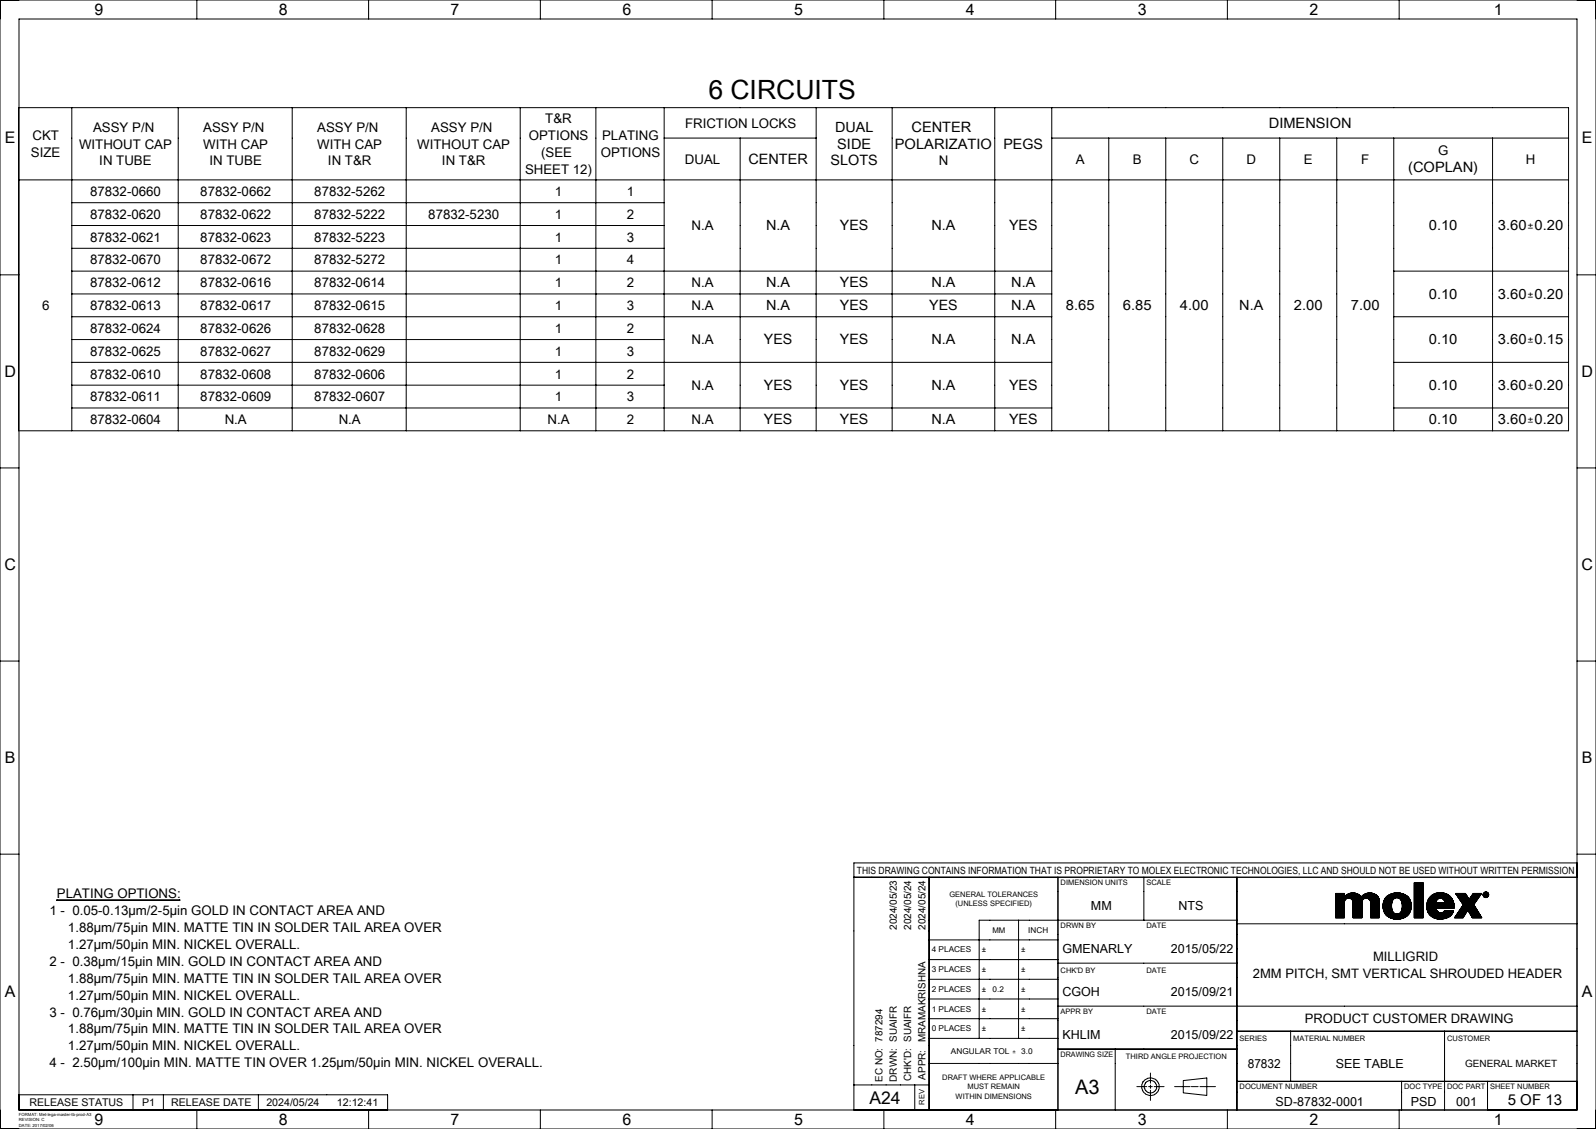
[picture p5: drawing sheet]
<svg xmlns="http://www.w3.org/2000/svg" width="420mm" height="297mm" viewBox="0 0 420 297" stroke-linecap="round" stroke-linejoin="round" font-family="sans-serif">
<g fill="none" stroke="#000" stroke-width=".26">
<path d="M0 0h420v297h-420zM5 5h410v287h-410zM51.8 0v5M97 0v5M142.2 0v5M187.4 0v5M232.6 0v5M277.8 0v5M323 0v5M368.2 0v5M4.9 28.3h407.9v85h-407.9zM18.9 28.3v85"/>
<path d="M46.9 28.3v85M76.9 28.3v85M106.9 28.3v85M136.9 28.3v85M156.8 28.3v85M174.8 28.3v85M174.8 36.3h40M194.8 36.3v77M214.8 28.3v85M234.8 28.3v85M261.8 28.3v85M276.8 28.3v85"/>
<path d="M276.8 36.3h136M291.8 36.3v77M306.8 36.3v77M321.8 36.3v77M336.8 36.3v77M351.8 36.3v77M366.8 36.3v77M392.8 36.3v77M4.9 47.3h407.9M18.9 53.3h155.9M18.9 59.3h155.9M0 72.3h5"/>
<path d="M18.9 65.3h155.9M18.9 71.3h257.9M18.9 77.3h257.9M366.8 71.3h46M415 72.3h5M18.9 83.3h257.9M18.9 89.3h155.9M18.9 95.3h257.9M366.8 83.3h46M366.8 95.3h46M18.9 101.3h155.9M18.9 107.3h257.9"/>
<path d="M366.8 107.3h46M0 123.1h5M415 123.1h5M0 173.9h5M415 173.9h5M0 224.7h5M15 236.7h32.3v.2h-32.3zM224.7 230.8h190.3M244.5 230.8v61.2M278.4 230.8v61.2M301 230.8v11.3M325.5 230.8v61.2"/>
<path d="M351.5 239.8l2.3-2.3-2.3 2.4M351.6 235l-.1 .1M351.7 235l-.2 .2M351.8 235l-.3 .3M351.9 235l-.4 .4M352 235l-.5 .5M352 235l-.5 .6M352.2 235l-.7 .7M352.2 235l-.7 .8M352.3 235l-.8 .9M352.4 235l-.9 .9M352.5 235l-1 1.1"/>
<path d="M352.6 235l-1.1 1.2M352.7 235l-1.2 1.2M352.8 235l-1.3 1.4M352.9 235l-1.4 1.4M353 235l-1.5 1.5M353 235l-1.5 1.6M353.2 235l-1.7 1.7M353.2 235l-1.7 1.8M353.3 235l-1.8 1.9M353.5 235l-2 2M353.5 235l-2 2.1M353.6 235l-2.1 2.2"/>
<path d="M353.7 235l-2.2 2.3M353.8 235l-2.3 2.4M353.8 240l-1.4 1.4 1.4-1.4M353.8 239.9l-1.6 1.5M353.8 239.7l-1.7 1.7M353.8 239.7l-1.8 1.7M353.8 239.4l-2.1 2M353.8 239.3l-2.1 2.1M353.8 239.2l-2.2 2.2M353.8 239.1l-2.3 2.3M353.8 239l-2.3 2.4M353.8 238.9l-2.3 2.4"/>
<path d="M353.8 238.7l-2.3 2.4 2.3-2.3M353.8 238.7l-2.3 2.3M353.8 238.5l-2.3 2.4M353.8 238.5l-2.3 2.3M353.8 238.4l-2.3 2.3M353.8 238.3l-2.3 2.3M353.8 238.2l-2.3 2.3M353.8 238.1l-2.3 2.3M353.8 238l-2.3 2.3M353.8 237.9l-2.3 2.4M353.8 237.8l-2.3 2.3M353.8 237.7l-2.3 2.4"/>
<path d="M353.8 237.7l-2.3 2.3M353.8 237.4l-2.3 2.3M353.8 235.6l-2.3 2.3M353.8 235.5l-2.3 2.4M353.8 235.4l-2.3 2.3M353.8 235.3l-2.3 2.3M353.8 235.2l-2.3 2.4M353.8 235.1l-2.3 2.3M353.8 235.9l-2.3 2.3M353.8 235.8l-2.3 2.3M353.8 235.7l-2.3 2.3M353.8 237.2l-2.3 2.4"/>
<path d="M353.8 237.1l-2.3 2.4M353.9 237l-2.4 2.4M353.9 236.9l-2.4 2.4M354.3 235.4l-2.8 2.9M354.6 235.3l-3.1 3.1M354.7 235.2l-3.2 3.3M355 235.1l-3.5 3.5M355.1 235.1l-3.6 3.5M355.2 235l-3.7 3.8M355.4 235l-3.9 3.9M355.5 235l-4 3.9M355.6 234.9l-4.1 4.2"/>
<path d="M355.7 234.9l-4.2 4.2M355.8 234.9l-4.3 4.3M355.9 234.9l-1.5 1.5M356 236.9l1.6-1.5-1.6 1.6M356 234.9l-1.5 1.4M356.1 234.9l-1.4 1.4M356.1 237.4a1.14 1.14 0 0 0-1.2-1.1 1.14 1.14 0 0 0-1.1 1.1v4h-2.3M356.1 237.4v4h2.3M356.1 237.6l1.9-1.9-1.9 2M356.2 234.9l-1.5 1.4M356.3 234.9l-1.4 1.4M356.3 234.9l-1.3 1.4"/>
<path d="M356.4 234.9l-1.4 1.4M356.5 234.9l-1.3 1.4M356.6 235l-1.4 1.3M356.6 235l-1.3 1.3 1.4-1.3M356.8 235l-1.4 1.4M356.9 235l-1.4 1.4M357 235.1l-1.5 1.3M357 235.1l-1.4 1.4M357.1 235.1l-1.5 1.4M357.1 235.1l-1.4 1.5M357.3 235.2l-1.5 1.5M357.4 235.2l-1.5 1.6"/>
<path d="M357.5 235.3l-1.6 1.5M357.6 235.4l-1.6 1.6M357.7 235.4l-1.7 1.7M357.8 235.5l-1.8 1.7M357.8 235.5l-1.7 1.7M357.9 235.6l-1.8 1.7M357.9 235.6l-1.8 1.8M358 235.6l-1.9 1.9M358.1 235.8l-2 2M358.1 235.8l-2 2.1M358.2 235.9l-2.1 2.1M358.2 235.9l-2.1 2.2"/>
<path d="M358.2 235.9a2.94 2.94 0 0 0-4.4 0v-.9h-2.3v6.4M358.4 237.4a1.14 1.14 0 0 1 1.1-1.1 1.14 1.14 0 0 1 1.2 1.1M358.4 237.4v4M358.4 240l-1.5 1.4M358.4 239.9l-1.5 1.5M358.4 239.8l-1.6 1.6M358.4 239.7l-1.7 1.7M358.4 239.6l-1.8 1.8M358.4 239.5l-1.9 1.9M358.4 239.4l-2 2M358.4 239.3l-2.1 2.1M358.4 239.3l-2.2 2.1"/>
<path d="M358.4 239.1l-2.3 2.3M358.4 239l-2.3 2.4 2.3-2.3M358.4 238.9l-2.3 2.3M358.4 238.6l-2.3 2.4M358.4 238.5l-2.3 2.4M358.4 238.3l-2.3 2.5 2.3-2.4M358.4 238.2l-2.3 2.4M358.4 237.9l-2.3 2.4M358.4 237.9l-2.3 2.3M358.4 237.8l-2.3 2.4M358.4 237.6l-2.3 2.4M358.4 237.6l-2.3 2.3"/>
<path d="M358.4 237.5l-2.3 2.4M358.4 237.4l-2.3 2.3M358.4 237.3l-2.3 2.4M358.4 237.2l-2.3 2.4M358.5 237l-2.4 2.5M358.5 237l-2.4 2.4M358.9 235.3l-2.8 2.9M359.1 235.3l-3 2.9M359.3 235.1l-3.2 3.3M359.5 235.1l-3.4 3.4M359.6 235l-3.5 3.5M359.7 235l-3.6 3.7"/>
<path d="M359.8 235l-3.7 3.7M360 234.9l-3.9 3.9M360 236.4l1.4-1.3-1.3 1.3M360 234.9l-3.9 4M360.2 234.9l-4.1 4.1M360.2 234.9l-4.1 4.2M360.4 234.9l-4.3 4.3M360.5 234.9l-4.4 4.4M360.5 234.9l-1.4 1.5M360.6 237l1.6-1.5-1.6 1.5M360.7 234.9l-1.5 1.4M360.7 237.4v4h2.2"/>
<path d="M360.7 238.8l2.2-2.1-2.2 2.3M360.7 237.6l1.9-1.8-1.9 2M360.7 234.9l-1.3 1.4M360.8 234.9l-1.4 1.4M360.9 234.9l-1.4 1.4M361 235l-1.4 1.3M361 235l-1.2 1.3 1.3-1.3M361.2 235l-1.3 1.3M361.3 235l-1.4 1.3M361.5 235.1l-1.4 1.3M361.5 235.1l-1.3 1.4M361.6 235.1l-1.4 1.4"/>
<path d="M361.7 235.2l-1.4 1.3M361.7 235.2l-1.4 1.4M361.8 235.2l-1.4 1.4M361.9 235.3l-1.5 1.4M361.9 235.3l-1.4 1.5M362 235.3l-1.5 1.5M362 235.4l-1.4 1.5M362.1 235.4l-1.5 1.5M362.3 235.5l-1.6 1.6M362.3 235.6l-1.6 1.6M362.4 235.6l-1.7 1.7M362.4 235.7l-1.7 1.7"/>
<path d="M362.4 235.7l.5 1.1M362.4 235.7a2.94 2.94 0 0 0-4.2 .2M362.4 235.7l-1.7 1.8M362.5 235.7l-1.8 1.9M362.6 235.9l-1.9 1.9M362.6 235.9l-1.9 2.1 2-2M362.7 236l-2 2.1M362.8 236.1l-2.1 2.1M362.8 236.2l-2.1 2.1M362.8 236.2l-2.1 2.2M362.8 236.3l-2.1 2.2M362.9 236.4l-2.2 2.2"/>
<path d="M362.9 236.5l-2.2 2.2M362.9 236.5l-2.2 2.3M362.9 236.8v4.6M362.9 240l-1.5 1.4M362.9 239.8l-1.6 1.6M362.9 239.7l-1.8 1.7M362.9 239.6l-1.8 1.8M362.9 239.5l-1.9 1.9M362.9 239.4l-2 2M362.9 239.3l-2.1 2.1M362.9 239.2l-2.2 2.2M362.9 239l-2.2 2.3 2.2-2.2"/>
<path d="M362.9 238.9l-2.2 2.3M362.9 238.8l-2.2 2.3M362.9 238.8l-2.2 2.2M362.9 238.6l-2.2 2.3M362.9 238.6l-2.2 2.2M362.9 238.5l-2.2 2.2M362.9 238.3l-2.2 2.3M362.9 238.3l-2.2 2.2M362.9 238.2l-2.2 2.2M362.9 238.1l-2.2 2.2M362.9 238l-2.2 2.3M362.9 237.9l-2.2 2.2"/>
<path d="M362.9 237.8l-2.2 2.3M362.9 237.7l-2.2 2.3M362.9 237.6l-2.2 2.3M362.9 237.5l-2.2 2.3M362.9 237.4l-2.2 2.3M362.9 237.3l-2.2 2.3M362.9 237.3l-2.2 2.2M362.9 237.1l-2.2 2.3M362.9 237.1l-2.2 2.2M362.9 237l-2.2 2.3M362.9 236.9l-2.2 2.2M362.9 236.8l-2.2 2.3"/>
<path d="M364 239.1l4.2-4.2-4.2 4.2M365 235.8l-.3 .3M365.2 235.6a3.6 3.6 0 0 0 0 5.5M365.2 235.6a4.2 4.2 0 0 1 5.7 .9M365.2 235.6l-.7 .7M365.5 235.4l-1.2 1.2M365.7 235.4l-1.4 1.3M365.9 235.3l-1.7 1.6M366 235.2l-1.8 1.8M366.2 235.1l-2.1 2.1M366.2 238.4l-1.8 1.8M366.2 238.2l-1.8 1.9"/>
<path d="M366.2 238.5l-1.8 1.8M366.2 238.2l-1.9 1.8M366.2 238.6l-1.7 1.8M366.2 238l-1.9 2M366.2 238l-1.9 1.9M366.2 238.7l-1.7 1.7M366.2 237.8l-1.9 2.1M366.2 238.8l-1.6 1.7M366.2 238.9l-1.6 1.6M366.2 237.7l-2 2.1M366.2 239l-1.6 1.6M366.3 237.6l-2.1 2.1"/>
<path d="M366.3 239l-1.6 1.6M366.3 239.1l-1.6 1.6M366.3 237.5l-2.1 2.2M366.3 239.2l-1.5 1.6M366.3 237.4l-2.2 2.2M366.3 237.2l-2.2 2.3M366.3 239.4l-1.4 1.4M366.4 235.1l-2.3 2.3M366.4 239.5l-1.4 1.4M366.4 239.6l-1.3 1.4 1.3-1.3M366.4 237a1.26 1.26 0 0 1 1.2-.8 1.26 1.26 0 0 1 1.2 .8M366.4 237l-.2 1.3 .2 1.4"/>
<path d="M366.4 237l-2.3 2.4 2.3-2.2M366.4 235.1l-2.4 2.3M366.5 239.8l-1.3 1.3 1.3-1.3M366.5 236.9l-2.4 2.4M366.5 239.9l-1.2 1.2M366.6 239.9l-1.3 1.2M366.6 235l-2.6 2.6M366.6 240l-1.2 1.2M366.7 235l-2.7 2.7M366.8 235l-2.8 2.8M366.9 234.9l-2.9 3M367 234.9l-3 3.1"/>
<path d="M367.1 234.9l-3.2 3.2M367.2 234.9l-3.3 3.3M367.3 234.9l-3.4 3.4M367.4 234.9l-3.5 3.5M367.5 236.2l1.2-1.2-1.3 1.2M367.6 234.9l-3.7 3.6M367.6 234.9l-3.7 3.7M367.7 234.9l-3.7 3.8M367.8 234.9l-3.8 3.8M367.9 234.9l-3.9 3.9M368 234.9l-4 4M368.1 234.9l-4.1 4.1"/>
<path d="M368.4 234.9l-4.4 4.3M368.4 234.9l-1.3 1.4M368.5 235l-1.3 1.2M368.6 235l-1.3 1.2M368.7 236.8l1.3-1.3-1.3 1.3M368.8 237a2.72 2.72 0 0 1-.7 3.4 1.26 1.26 0 0 1-1.7-.7M368.8 235l-1.2 1.2M368.8 235l-1.1 1.2M368.9 235.1l-1.1 1.1M368.9 239.1l2.3-2.1-2.3 2.3M369 237.9l1.7-1.7-1.7 1.8M369 238.7l2-2-2 2.1"/>
<path d="M369 238.5l2-1.9-2 2M369 235.1l-1.1 1.1M369.1 235.1l-1.1 1.1M369.2 235.1l-1.2 1.1M369.2 235.2l-1.1 1.1M369.3 235.2l-1.2 1.1M369.3 235.2l-1.1 1.1M369.4 235.2l-1.1 1.1M369.5 235.3l-1.2 1.1M369.5 235.3l-1.1 1.1M369.6 235.3l-1.2 1.2M369.7 235.4l-1.2 1.1"/>
<path d="M369.7 235.4l-1.1 1.2M369.8 235.4l-1.2 1.2M369.9 235.5l-1.3 1.2M369.9 235.5l-1.2 1.2M370.1 235.6l-1.3 1.3M370.2 235.6l-1.4 1.4M370.2 235.7l-1.4 1.3M370.3 235.7l-1.5 1.4M370.3 235.7l-1.4 1.5M370.4 235.8l-1.5 1.5 1.5-1.5M370.5 235.9l-1.6 1.6 1.6-1.6M370.5 235.9l-1.5 1.7"/>
<path d="M370.6 236l-1.6 1.7M370.6 236.1l-1.6 1.6M370.7 236.1l-1.7 1.7M370.8 236.3l-1.8 1.7M370.8 236.3l-1.8 1.9M370.9 236.4l-1.9 1.8M370.9 236.4l-1.9 1.9M370.9 236.5l-1.9 1.9M370.9 236.5l.5 1.6-.1 1.1-.4 1M371.1 236.8l-2.1 2.1M371.1 239.9l-1.6 1.5M371.1 236.9l-2.1 2.2"/>
<path d="M371.2 239.7l-1.9 1.8M371.2 237.1l-2.3 2.4M371.2 239.6l-2 1.9M371.2 237.2l-2.4 2.3M371.2 237.2l-2.4 2.5M371.2 239.4l-2.1 2.2M371.3 237.3l-2.6 2.6M371.3 237.4l-4.4 4.3M371.3 239.3l-2.3 2.3M371.3 237.4l-4.3 4.4M371.3 237.5l-4.3 4.3M371.3 239.2l-2.5 2.5"/>
<path d="M371.3 237.6l-4.2 4.2M371.3 239.1l-2.6 2.6M371.3 237.6l-4.1 4.2M371.3 238.9l-2.7 2.8M371.3 237.7l-4 4.1M371.4 238.9l-2.9 2.8M371.4 237.9l-4 3.9M371.4 237.9l-3.9 3.9M371.4 238.7l-3.1 3.1M371.4 238l-3.8 3.8M371.4 238.1l-3.8 3.7M371.4 238.6l-3.2 3.2"/>
<path d="M371.4 238.5l-3.3 3.3M371.4 238.2l-3.6 3.6M371.4 238.4l-3.4 3.4M371.4 238.4l-3.5 3.4M372.2 239.7l2.3-2.2-2.3 2.4M372.2 239.1l2.3-2.3-2.3 2.4M372.2 238.4l2.3-2.3-2.3 2.4M372.2 237.8l2.3-2.3-2.3 2.4M372.2 236.4l2.3-2.3-2.3 2.4M372.2 235.7l2.3-2.2-2.3 2.3M372.2 235.1l2.3-2.3-2.3 2.4M372.2 234l1.8-1.8-1.8 1.8"/>
<path d="M372.2 233.3l1.1-1.1-1.1 1.2M372.2 232.2v.1M372.3 232.2l-.1 .2M372.4 232.2l-.2 .2M372.4 232.2l-.2 .3M372.5 232.2l-.3 .4M372.6 232.2l-.4 .5M372.7 232.2l-.5 .6M372.8 232.2l-.6 .7M372.9 232.2l-.7 .8M373 232.2l-.8 .8M373.1 232.2l-.9 1"/>
<path d="M373.4 232.2l-1.2 1.3M373.6 232.2l-1.4 1.4M373.6 232.2l-1.4 1.5M373.7 232.2l-1.5 1.6M373.8 232.2l-1.6 1.7M374.1 232.2l-1.9 2M374.2 232.2l-2 2M374.3 232.2l-2.1 2.1M374.4 232.2l-2.2 2.3M374.5 232.2l-2.3 2.3M374.5 232.2h-2.3v9.2h2.3M374.5 232.2v9.2"/>
<path d="M374.5 240l-1.5 1.4M374.5 239.9l-1.5 1.5M374.5 239.8l-1.6 1.6M374.5 239.7l-1.8 1.7M374.5 239.6l-1.8 1.8M374.5 239.5l-1.9 1.9M374.5 239.4l-2 2M374.5 239.3l-2.1 2.1M374.5 239.3l-2.2 2.1M374.5 239.1l-2.3 2.3M374.5 239l-2.3 2.4 2.3-2.3M374.5 238.8l-2.3 2.4"/>
<path d="M374.5 238.8l-2.3 2.3M374.5 238.7l-2.3 2.4M374.5 238.6l-2.3 2.3M374.5 238.5l-2.3 2.4M374.5 238.3l-2.3 2.5 2.3-2.4M374.5 238.2l-2.3 2.4M374.5 238.1l-2.3 2.4M374.5 238l-2.3 2.4M374.5 237.9l-2.3 2.4M374.5 237.8l-2.3 2.4M374.5 237.6l-2.3 2.5 2.3-2.3M374.5 237.6l-2.3 2.3"/>
<path d="M374.5 237.3l-2.3 2.4M374.5 237.2l-2.3 2.4M374.5 237l-2.3 2.4 2.3-2.3M374.5 236.9l-2.3 2.4M374.5 236.6l-2.3 2.4M374.5 236.6l-2.3 2.3M374.5 236.4l-2.3 2.4M374.5 236.3l-2.3 2.4M374.5 236.3l-2.3 2.3M374.5 236l-2.3 2.4M374.5 235.9l-2.3 2.3M374.5 235.8l-2.3 2.4"/>
<path d="M374.5 235.7l-2.3 2.4M374.5 235.6l-2.3 2.4M374.5 235.3l-2.3 2.4M374.5 235.2l-2.3 2.4M374.5 235.1l-2.3 2.4M374.5 235.1l-2.3 2.3M374.5 234.9l-2.3 2.4M374.5 234.9l-2.3 2.3M374.5 234.8l-2.3 2.4M374.5 234.6l-2.3 2.4M374.5 234.6l-2.3 2.3M374.5 234.5l-2.3 2.4"/>
<path d="M374.5 234.3l-2.3 2.4 2.3-2.3M374.5 234.2l-2.3 2.4M374.5 233.9l-2.3 2.4M374.5 233.8l-2.3 2.4M374.5 233.6l-2.3 2.5 2.3-2.3M374.5 233.6l-2.3 2.3M374.5 233.3l-2.3 2.4M374.5 233.2l-2.3 2.3M374.5 233.1l-2.3 2.4M374.5 233l-2.3 2.4M374.5 232.9l-2.3 2.4M374.5 232.6l-2.3 2.4"/>
<path d="M374.5 232.6l-2.3 2.3M374.5 232.4l-2.3 2.4M374.5 232.4l-2.3 2.3M374.5 232.3l-2.3 2.3M375.5 238v1.1l.4 1M375.5 239l4.2-4.1-4.2 4.2M375.7 239.8l2.4-2.2-2.3 2.3M377 235.4l-1 1M377.2 235.3l-1.3 1.2M377.4 235.2l-1.6 1.6M377.6 235.1l-1.9 1.9M377.7 235.1l-2 2"/>
<path d="M377.9 235l-2.3 2.2M377.9 237.4l-2.2 2.3M377.9 237.5l-2.2 2.2M377.9 237.3l-2.2 2.3M377.9 238.9l-1.6 1.8M377.9 239.1l-1.6 1.6M377.9 235l-2.3 2.3M378 237.2l-2.4 2.4M378 239.2l-1.6 1.6M378 239.3l-1.6 1.5M378 237l-2.4 2.5M378 239.3l-1.5 1.6"/>
<path d="M378 239.4l-1.5 1.5M378.1 236.9l-2.5 2.5M378.1 239.5l-1.5 1.5M378.1 234.9l-2.6 2.6M378.1 239.6l-1.4 1.4M378.2 237.6l-2.4 2.4M378.2 239.7l-1.5 1.4M378.2 234.9l-2.7 2.7M378.2 239.7l-1.4 1.4M378.2 236.7a1.14 1.14 0 0 1 1.4-.3 1.14 1.14 0 0 1 .6 1.2h-2.3zM378.3 239.8l-1.5 1.4M378.3 239.8l-1.4 1.4"/>
<path d="M378.3 234.9l-2.8 2.8M378.4 237.6l-2.6 2.5M378.4 239.9l-1.4 1.3M378.4 234.9l-2.9 2.9M378.4 239.9l-1.3 1.4 1.4-1.4M378.5 237.6l-2.6 2.6M378.5 240l-1.3 1.4 1.4-1.4M378.5 234.9l-3 3.1M378.7 238.9l1.3-1.3-1.2 1.3M378.7 237.6l-2.7 2.7M378.7 234.9l-3.3 3.2M378.7 234.8l-3.3 3.3"/>
<path d="M378.8 237.6l-2.7 2.8 2.8-2.8M378.9 234.8l-3.5 3.5M379 237.6l-2.9 2.9M379 234.8l-3.6 3.6M379.1 237.6l-3 2.9M379.1 234.8l-3.7 3.7M379.2 237.6l-3 3 3.1-3M379.2 234.8l-3.8 3.8M379.3 234.8l-3.9 3.9M379.4 237.6l-1.4 1.3M379.4 234.9l-3.9 3.9M379.4 238.9l2.6-2.6-2.5 2.6"/>
<path d="M379.5 234.9l-4 4M379.5 237.6l-1.4 1.3M379.6 237.6l-1.4 1.3M379.7 237.6l-1.4 1.3M379.7 237.6l-1.3 1.3M379.8 236.5l1.3-1.1-1.2 1.2M379.8 234.9l-4.3 4.3 4.4-4.3M379.9 237.6l-1.4 1.3M379.9 237.6l-1.3 1.3M380 235l-4.4 4.3M380 235l-1.4 1.4M380.1 235l-1.4 1.4"/>
<path d="M380.1 239.6l-.4 .4-.5 .2M380.1 239.6h2.4M380.1 235l-1.3 1.3M380.2 237.1l1.3-1.3-1.3 1.3M380.2 239.6l-.1 .1M380.2 239.6l-2.1 2.1M380.2 235l-1.3 1.3M380.3 235.1l-1.3 1.2M380.3 239.6l-2.1 2.1M380.4 235.1l-1.2 1.2M380.4 239.6l-2.1 2.1M380.5 235.1l-1.3 1.2"/>
<path d="M380.5 235.1l-1.1 1.2 1.2-1.2M380.5 239.6l-2.2 2.1M380.6 239.6l-2.2 2.1M380.6 235.2l-1.1 1.1M380.7 239.6l-2.2 2.1M380.7 235.2l-1.2 1.2M380.8 235.2l-1.2 1.2M380.8 239.6l-2.2 2.2M380.8 235.3l-1.2 1.1M380.9 239.6l-2.2 2.2M380.9 235.3l-1.2 1.2M381 235.3l-1.2 1.2"/>
<path d="M381 239.6l-2.2 2.2M381.1 239.6l-2.2 2.2M381.1 235.4l-1.2 1.3M381.2 235.5l-1.3 1.2M381.2 239.6l-2.3 2.2M381.2 239.6l-2.1 2.2M381.3 235.5l-1.3 1.3M381.3 235.6l-1.2 1.3M381.4 239.6l-2.3 2.2M381.4 239.6l-2.2 2.2M381.5 235.7l-1.4 1.3M381.5 239.6l-2.2 2.2"/>
<path d="M381.6 235.8l-1.4 1.6M381.7 239.6l-2.3 2.2M381.7 239.6l-2.1 2.1M381.7 235.9l-1.5 1.5M381.8 236l-3 2.9M381.8 236l-2.8 2.9M381.8 239.6l-2.2 2.1M381.9 236.1l-2.8 2.8M381.9 239.6l-2.1 2.1M381.9 236.2l-2.6 2.7M382 236.2l-2.7 2.7M382 239.6l-2.2 2.1"/>
<path d="M382.1 239.6l-2.1 2.1M382.1 236.4l-2.5 2.5M382.1 236.4l-2.4 2.5M382.2 236.5l-2.4 2.4M382.2 236.6a3.6 3.6 0 0 0-3.9-1.7 3.6 3.6 0 0 0-2.8 3.1M382.2 236.6l.4 1.3 .1 1M382.2 236.6l-2.3 2.3M382.2 239.6l-2.1 2.1M382.2 236.6l-2.2 2.3M382.3 236.7l-2.2 2.2M382.3 239.6l-2.1 2M382.3 236.8l-2.1 2.1"/>
<path d="M382.3 236.8l-2 2.1M382.3 236.9l-2 2M382.4 237l-1.9 1.9M382.4 239.6l-2.1 2M382.4 237.1l-1.8 1.8M382.4 239.9l-1.5 1.5M382.4 239.6l-1.9 2M382.4 237.2l-1.7 1.7M382.5 237.2l-1.7 1.7M382.5 239.7l-1.8 1.8M382.5 237.3l-1.6 1.6M382.5 239.6l-2 1.9"/>
<path d="M382.5 237.4l-1.5 1.5M382.5 239.6a3.4 3.4 0 0 1-3.9 2.2M382.5 237.5l-1.4 1.4M382.5 237.5l-1.3 1.4M382.6 237.6l-1.3 1.3M382.6 237.7l-1.1 1.2M382.6 237.8l-1 1.1M382.6 237.9l-1 1M382.7 238l-.9 .9M382.7 238.1l-.8 .8M382.7 238.2l-.7 .7M382.7 238.3l-.6 .6"/>
<path d="M382.7 238.4l-.5 .5M382.7 238.5l-.4 .4M382.7 238.5l-.3 .4M382.7 238.6l-.2 .3M382.7 238.9h-4.8a1.27 1.27 0 0 0 1.3 1.3M382.7 238.8v.1M382.7 238.8l-.1 .1M382.7 238.7l-.2 .2M383.1 235v.1M383.2 235h.1M383.3 235l-.2 .2M383.4 235l-.2 .2"/>
<path d="M383.5 235l-.3 .3M383.6 235l-.3 .4M383.7 235l-.4 .4M383.8 235l-.5 .5M383.9 235l-.5 .5M383.9 235l-.5 .6M384.1 235l-.6 .7 .6-.7M384.2 236.8l1.6-1.5-1.5 1.5M384.2 235l-.7 .7M384.3 235l-.7 .8M384.4 235l-.8 .9M384.5 235l-.9 .9"/>
<path d="M384.6 235l-.9 1M384.7 235l-1 1.1 1.1-1.1M384.9 235l-1.1 1.1M385 235l-1.2 1.2M385.1 235l-1.2 1.3 1.2-1.3M385.3 235l-1.4 1.3M385.4 235l-1.4 1.5 1.4-1.5M385.6 235l-1.5 1.5M385.6 235l-1.5 1.6M385.6 235h-2.6l2.1 3-2.3 3.4h2.2l1.3-2 1.2 2M385.6 235l1 1.6M385.6 235.1l-1.4 1.6 1.5-1.6"/>
<path d="M385.7 235.2l-1.5 1.5M385.8 235.4l-1.5 1.5M385.9 235.4l-1.5 1.6M385.9 235.5l-1.5 1.6 1.5-1.6M386 235.6l-1.5 1.5M386 239.9l-1.6 1.5M386 235.7l-1.5 1.5M386.1 235.8l-1.5 1.5M386.1 235.9l-1.5 1.5M386.2 235.9l-1.5 1.6M386.2 239.6l-1.9 1.8M386.2 236l-1.5 1.5"/>
<path d="M386.3 236.1l-1.5 1.5M386.3 236.2l-1.5 1.5M386.4 236.2l-1.5 1.5M386.4 236.3l-1.5 1.5M386.4 236.3l-1.4 1.5M386.5 236.4l-1.5 1.5M386.5 236.4l-1.5 1.6M386.5 236.5l-1.5 1.6M386.6 236.6l-1.7 1.7M387.7 235l-1.1 1.6M387.7 235h2.2M387.7 235v.1"/>
<path d="M387.8 235l-.3 .3M387.8 235l-.4 .5M387.8 238l-1.5 1.5M387.9 238l-1.5 1.6 1.5-1.5M387.9 238.2l-1.4 1.5M387.9 235l-.8 .9M388 238.2l-1.5 1.5M388 238.3l-1.5 1.5M388 237.7l-1.7 1.8M388 238.3l-1.4 1.6M388.1 235l-1.3 1.3M388.1 238.4l-1.5 1.5"/>
<path d="M388.1 238.5l-1.5 1.5M388.1 235l-1.4 1.5M388.2 237.5l-4 3.9M388.2 238.6l-1.5 1.6 1.5-1.6-1.5 1.4M388.2 235l-3.6 3.6M388.3 238.7l-1.5 1.5M388.3 238.8l-1.5 1.5M388.3 235l-3.8 3.8M388.4 238.9l-1.5 1.5M388.4 235l-4.1 4.2M388.5 237.1l-4.4 4.3M388.5 235l-4.3 4.4"/>
<path d="M388.5 239.2l-1.5 1.4M388.6 239.2l-1.5 1.6 1.5-1.5M388.6 235l-4.7 4.7M388.6 239.3l-1.5 1.6M388.7 235l-4.9 4.9M388.7 239.4l-1.5 1.5M388.7 236.7l-4.7 4.7M388.8 235l-5.3 5.3M388.8 239.6l-1.5 1.5M388.8 239.6l-1.5 1.6M388.9 239.7l-1.6 1.5M388.9 236.5l-5 4.9"/>
<path d="M388.9 239.7l-1.5 1.6M388.9 235l-5.6 5.6M389 235l-5.8 5.8M389.1 235l-6.2 6.2M389.1 235l-6.3 6.4M389.2 236.1l-5.4 5.3M389.3 235l-6.5 6.4M389.3 235.9l-5.5 5.5M389.3 235l-6.4 6.4M389.6 235l-6.4 6.4M389.7 235.3l-6.1 6.1 6-5.9M389.7 235l-6.4 6.4"/>
<path d="M389.8 235l-6.4 6.4M389.9 235l-6.4 6.4M389.9 235l-2.1 3 2.1 3.4h-2.4M390.3 235.4h.1M390.3 235.5h.1M390.3 235.5v.1M390.3 235.6h.1M390.4 235.6v.1M390.4 235.1l-.1 .2M390.4 235.7h.1M390.4 235.7v.1M390.4 235.8h.1"/>
<path d="M390.4 235v.1M390.5 235.8v.1M390.5 235.9h.1M390.5 234.8v.1M390.6 235.9v.1M390.6 236h.1M390.7 236h.1M390.7 235.7h.2M390.7 235h.5M390.7 235v.7M390.7 235.1h.1M390.7 236v.1"/>
<path d="M390.7 236.1h.1M390.8 234.7l-.2 .1M390.9 236.1h.1M390.9 235.2h.2M390.9 235.2v.2M390.9 235.4h.2M390.9 235.7h-.1M390.9 235.6l-.1 .1M390.9 235.6l-.2 .1M390.9 235.5l-.2 .2M390.9 235.3l-.2 .2M390.9 235.3l-.2 .1"/>
<path d="M390.9 235.2l-.2 .2M390.9 235l-.2 .2M390.9 235l-.2 .3M391 235.4l-.3 .2M391 235l-.1 .2M391 236.1h-.1M391 234.7h-.2M391 235.4l-.1 .1M391.1 235.5h.1M391.1 235.5h-.2v.2M391.1 234.7h-.1M391.1 236.1h.1"/>
<path d="M391.1 235.2v.2M391.1 235.4l-.1 .1M391.1 235.2l.2-.1-.3 .4M391.1 235l-.2 .2M391.1 234.7h.1M391.2 235.5v.2M391.2 236.1h-.1M391.2 235l.1 .5M391.2 235.7h.2M391.2 235l-.1 .2M391.2 234.7h.1M391.3 235.4l-.1 .1"/>
<path d="M391.3 235.5l-.1 .1M391.3 235.5v.1M391.3 235.6v.1M391.3 235.6l-.1 .1M391.3 235.7h.1M391.3 235.7h-.1M391.3 235.3l-.2 .2M391.3 234.7h.1M391.3 236l-.1 .1M391.3 234.8h.1M391.3 235.2l-.2 .3M391.4 235.7h.1"/>
<path d="M391.5 234.8h-.1M391.5 234.8v.1M391.5 234.9h.1M391.6 234.9h-.1M391.6 234.9h.1M391.6 235h.1M391.7 235v.1M391.7 235.1h.1M391.7 235.6l-.3 .4M391.7 235.2h.1M391.7 235.3v.1M391.7 235.3h.1"/>
<path d="M391.8 235.5l-.1 .1M391.8 235.4l-.1 .1M415 227h-190.3v65M415 224.7h5M244.5 247.3h33.9M244.5 252.4h33.9M244.5 257.6h33.9M268 242.1v31.1M278.4 242.1h-20.7v31.1M278.4 242.1h47.1M278.4 253.4h47.1M325.5 243h89.5"/>
<path d="M351.9 241.4l1.9-1.8-1.9 1.8M352.5 241.4l1.3-1.2-1.2 1.2M353.2 241.4l.6-.5-.6 .5M353.8 241.3v.1M353.8 241.2l-.3 .2M353.8 241.1l-.3 .3M353.8 241.1l-.4 .3M353.8 241l-.4 .4M353.8 240.7l-.7 .7M353.8 240.6l-.9 .8M353.8 240.5l-.9 .9M353.8 240.4l-1 1"/>
<path d="M353.8 240.3l-1.1 1.1M356.1 241.1l2.3-2.3-2.3 2.4M356.1 240.4l2.3-2.3-2.3 2.4M357.7 241.4l.7-.6-.6 .6M358.4 241.4h.1M358.4 241.3l-.1 .1M358.4 241.2l-.2 .2M358.4 241.2l-.3 .2M358.4 241.1l-.3 .3M358.4 241l-.4 .4M358.4 240.9l-.5 .5M358.4 240.6l-.8 .8"/>
<path d="M358.4 240.6l-.9 .8M358.4 240.5l-1 .9M358.4 240.3l-1.1 1.1M358.4 240.3l-1.2 1.1M358.4 240.2l-1.3 1.2M358.4 240.1l-1.3 1.3M362.9 241.4h.1M362.9 241.3l-.1 .1M362.9 241.2l-.3 .2M362.9 241.1l-.3 .3M362.9 241l-.4 .4M362.9 240.8l-.6 .6 .6-.5"/>
<path d="M362.9 240.7l-.7 .7M362.9 240.6l-.8 .8M362.9 240.5l-.9 .9M362.9 240.4l-1 1M362.9 240.3l-1.1 1.1M362.9 240.3l-1.2 1.1M362.9 240.1l-1.3 1.3M362.9 240l-1.4 1.4M366.7 240l-1.2 1.2M366.7 240.1l-1.2 1.2M366.7 240.1l-1.1 1.2 1.3-1M366.9 240.3l-1.1 1.1"/>
<path d="M367 240.3l-1.1 1.1M367.1 240.4l-1.2 1.1M367.1 240.4l-1 1.1 1.1-1.1M367.3 240.4l-1.1 1.2 1.2-1.1M367.4 240.5l-1.1 1.1M367.5 240.5l-1.2 1.1M367.7 240.5l-1.2 1.2 1.1-1.2M367.9 240.5l-1.3 1.2M367.9 240.4l-1.2 1.3M368.1 240.4l-1.4 1.3M368.3 240.3l-1.5 1.4M370.7 240.5l-.4 .5"/>
<path d="M370.9 240.2l-1 1M370.9 240.2a4.1 4.1 0 0 1-5.7 .9M371 240.1l-1.2 1.2M374.5 241.4h.1M374.5 241.4h-.1M374.5 241.3l-.1 .1M374.5 241.2l-.3 .2M374.5 241.1l-.3 .3M374.5 241.1l-.4 .3M374.5 241l-.4 .4M374.5 240.9l-.5 .5M374.5 240.8l-.6 .6"/>
<path d="M374.5 240.8l-.7 .6M374.5 240.6l-.8 .8M374.5 240.5l-.9 .9M374.5 240.5l-1 .9M374.5 240.3l-1.1 1.1M374.5 240.3l-1.2 1.1M374.5 240.2l-1.3 1.2M374.5 240.1l-1.3 1.3M375.9 240.1l1.1 1.2 1.6 .5M378.7 240.1l-1.4 1.3M378.7 240.1l-1.3 1.4 1.4-1.4M378.9 240.1l-1.4 1.4 1.4-1.4"/>
<path d="M379 240.2l-1.4 1.4 1.5-1.4M379.2 240.2l-1.5 1.4M379.3 240.2l-1.5 1.4M379.4 240.1l-1.5 1.5M379.5 240.1l-1.5 1.6M379.7 240l-1.7 1.7M382.2 240.4l-.8 .8M382.3 240.2l-1 1.1M382.4 240l-1.4 1.4M383 241.4l6.5-6.4-6.4 6.4M385.2 241.1l-.2 .3 .1-.1M385.3 241l-.5 .4"/>
<path d="M385.4 240.8l-.6 .6M385.6 240.5l-.9 .9M385.7 240.4l-1.1 1M385.9 240l-1.4 1.4M386.9 240.5l1.5-1.5-1.5 1.5M387.2 241l1.6-1.5-1.5 1.6M387.4 241.3l1.6-1.5-1.6 1.6M387.5 241.4l1.5-1.5-1.5 1.5M388.1 241.4l1.2-1.1-1.1 1.1M389 241.4l.6-.5-.6 .5M389.1 240l-1.4 1.4M389.1 240.1l-1.3 1.3"/>
<path d="M389.2 240.2l-1.2 1.2M389.2 241.4l.5-.4-.4 .4M389.3 240.4l-1 1M389.3 240.5l-.9 .9M389.4 241.4l.4-.3-.3 .3M389.4 240.5l-.9 .9M389.4 240.6l-.8 .8M389.5 240.6l-.8 .8M389.5 240.7l-.7 .7M389.5 240.8l-.6 .6M389.6 240.9l-.5 .5M389.6 240.9l-.4 .5"/>
<path d="M389.7 241.1l-.4 .3M389.8 241.2l-.3 .2M389.8 241.3l-.1 .1M389.9 241.3l-.2 .1M389.9 241.4h-.1M389.9 241.4h.1M244.5 262.8h33.9M244.5 268h33.9M244.5 273.2h33.9M244.5 279.8h33.9M278.4 264.7h136.6M278.4 276h47.1"/>
<path d="M293.5 276v16M325.5 271.3h89.5M339.6 271.3v13.2M380.1 271.3v20.7M5 288h97v4M35 288v4M43 288v4M51.8 292v5M68 288v4M97 292v5M142.2 292v5M187.4 292v5"/>
<path d="M224.7 285.4h19.8M232.6 292v5M240.7 285.4v6.6M277.8 292v5M299.2 285.8h2.6M302.3 285.8h.9M302.7 282.3v2.6M302.7 285.5v.8M302.7 286.8v2.7M303.7 285.8h2.6M309.1 285.8h4.1M311.4 284.3l6.2-.7v4.6l-6.2-.7z"/>
<path d="M313.5 285.8h1.8M315.8 285.8h4.1M323 292v5M368.2 292v5M368.8 284.5v7.5M391.4 284.5v7.5M415 284.5h-89.5"/>
<circle cx="391" cy="235.4" r=".73"/>
<circle cx="391" cy="235.4" r=".7"/>
<circle cx="302.7" cy="285.8" r="2.34"/>
<circle cx="302.8" cy="285.8" r="1.64"/>
</g>
<text font-size="7" x="186.4" y="26">6 CIRCUITS</text>
<text font-size="5.3" x="282.9" y="287.8">A3</text>
<text font-size="4.6" x="228.8" y="290.4">A24</text>
<g font-size="4.2">
<text x="24.9" y="4">9</text>
<text x="73.4" y="4">8</text>
<text x="118.6" y="4">7</text>
<text x="163.8" y="4">6</text>
<text x="209" y="4">5</text>
<text x="254.2" y="4">4</text>
<text x="299.4" y="4">3</text>
<text x="344.6" y="4">2</text>
<text x="393.1" y="4">1</text>
<text x="1.3" y="37.7">E</text>
<text x="416.3" y="37.7">E</text>
<text x="1.1" y="99.2">D</text>
<text x="416.1" y="99.2">D</text>
<text x="1.1" y="150">C</text>
<text x="416.1" y="150">C</text>
<text x="1.3" y="200.8">B</text>
<text x="416.3" y="200.8">B</text>
<text x="1.3" y="262.4">A</text>
<text x="416.3" y="262.4">A</text>
<text x="24.9" y="296">9</text>
<text x="73.4" y="296">8</text>
<text x="118.6" y="296">7</text>
<text x="163.8" y="296">6</text>
<text x="209" y="296">5</text>
<text x="254.2" y="296">4</text>
<text x="299.4" y="296">3</text>
<text x="344.6" y="296">2</text>
<text x="393.1" y="296">1</text>
</g>
<text font-size="3.9" x="396.8" y="290.6">5 OF 13</text>
<g font-size="3.8">
<text x="239.9" y="34.7">CENTER</text>
<text x="333.9" y="33.6">DIMENSION</text>
<text x="220.3" y="39.1">SIDE</text>
<text x="235.5" y="39.1">POLARIZATIO</text>
<text x="264.1" y="39.1">PEGS</text>
<text x="197" y="43.1">CENTER</text>
<text x="218.6" y="43.5">SLOTS</text>
<text x="370.6" y="45.3">(COPLAN)</text>
</g>
<g font-size="3.7">
<text x="219.8" y="34.6">DUAL</text>
<text x="201.6" y="60.6">N.A</text>
<text x="221" y="60.6">YES</text>
<text x="245.1" y="60.6">N.A</text>
<text x="265.5" y="60.6">YES</text>
<text x="376" y="60.6">0.10</text>
<text x="394.2" y="60.6">3.60</text>
<text x="403.9" y="60.6">0.20</text>
<text x="201.6" y="75.6">N.A</text>
<text x="221" y="75.6">YES</text>
<text x="245.1" y="75.6">N.A</text>
<text x="266.1" y="75.6">N.A</text>
<text x="201.6" y="81.6">N.A</text>
<text x="221" y="81.6">YES</text>
<text x="244.5" y="81.6">YES</text>
<text x="266.1" y="81.6">N.A</text>
<text x="280.5" y="81.6">8.65</text>
<text x="295.5" y="81.6">6.85</text>
<text x="310.5" y="81.6">4.00</text>
<text x="326.1" y="81.6">N.A</text>
<text x="340.5" y="81.6">2.00</text>
<text x="355.5" y="81.6">7.00</text>
<text x="376" y="78.6">0.10</text>
<text x="394.2" y="78.6">3.60</text>
<text x="403.9" y="78.6">0.20</text>
<text x="201" y="90.6">YES</text>
<text x="221" y="90.6">YES</text>
<text x="245.1" y="90.6">N.A</text>
<text x="266.1" y="90.6">N.A</text>
<text x="376" y="90.6">0.10</text>
<text x="394.2" y="90.6">3.60</text>
<text x="403.9" y="90.6">0.15</text>
<text x="201" y="102.6">YES</text>
<text x="221" y="102.6">YES</text>
<text x="245.1" y="102.6">N.A</text>
<text x="265.5" y="102.6">YES</text>
<text x="376" y="102.6">0.10</text>
<text x="394.2" y="102.6">3.60</text>
<text x="403.9" y="102.6">0.20</text>
<text x="201" y="111.6">YES</text>
<text x="221" y="111.6">YES</text>
<text x="245.1" y="111.6">N.A</text>
<text x="265.5" y="111.6">YES</text>
<text x="376" y="111.6">0.10</text>
<text x="394.2" y="111.6">3.60</text>
<text x="403.9" y="111.6">0.20</text>
</g>
<g font-size="3.5">
<text x="24.5" y="34.7">ASSY P/N</text>
<text x="53.5" y="34.7">ASSY P/N</text>
<text x="83.5" y="34.7">ASSY P/N</text>
<text x="113.5" y="34.7">ASSY P/N</text>
<text x="143.5" y="32.4">T&amp;R</text>
<text x="180.3" y="33.6">FRICTION LOCKS</text>
<text x="8.1" y="41.3">SIZE</text>
<text x="8.5" y="36.9">CKT</text>
<text x="20.8" y="39.1">WITHOUT CAP</text>
<text x="53.5" y="39.1">WITH CAP</text>
<text x="83.5" y="39.1">WITH CAP</text>
<text x="109.8" y="39.1">WITHOUT CAP</text>
<text x="139.1" y="36.9">OPTIONS</text>
<text x="142.4" y="41.3">(SEE</text>
<text x="158.1" y="41.3">OPTIONS</text>
<text x="158.4" y="36.9">PLATING</text>
<text x="378.4" y="40.9">G</text>
<text x="26.1" y="43.5">IN TUBE</text>
<text x="55.1" y="43.5">IN TUBE</text>
<text x="86.3" y="43.5">IN T&amp;R</text>
<text x="116.3" y="43.5">IN T&amp;R</text>
<text x="138.2" y="45.8">SHEET 12)</text>
<text x="180.2" y="43.1">DUAL</text>
<text x="247" y="43.5">N</text>
<text x="283.1" y="43.1">A</text>
<text x="298.1" y="43.1">B</text>
<text x="313" y="43.1">C</text>
<text x="328" y="43.1">D</text>
<text x="343.1" y="43.1">E</text>
<text x="358.2" y="43.1">F</text>
<text x="401.5" y="43.1">H</text>
<text x="23.7" y="51.6">87832-0660</text>
<text x="52.7" y="51.6">87832-0662</text>
<text x="82.7" y="51.6">87832-5262</text>
<text x="146" y="51.6">1</text>
<text x="165" y="51.6">1</text>
<text x="23.7" y="57.6">87832-0620</text>
<text x="52.7" y="57.6">87832-0622</text>
<text x="82.7" y="57.6">87832-5222</text>
<text x="112.7" y="57.6">87832-5230</text>
<text x="146" y="57.6">1</text>
<text x="165" y="57.6">2</text>
<text x="23.7" y="63.6">87832-0621</text>
<text x="52.7" y="63.6">87832-0623</text>
<text x="82.7" y="63.6">87832-5223</text>
<text x="146" y="63.6">1</text>
<text x="165" y="63.6">3</text>
<text x="182" y="60.6">N.A</text>
<text x="23.7" y="69.6">87832-0670</text>
<text x="52.7" y="69.6">87832-0672</text>
<text x="82.7" y="69.6">87832-5272</text>
<text x="146" y="69.6">1</text>
<text x="165" y="69.6">4</text>
<text x="23.7" y="75.6">87832-0612</text>
<text x="52.7" y="75.6">87832-0616</text>
<text x="82.7" y="75.6">87832-0614</text>
<text x="146" y="75.6">1</text>
<text x="165" y="75.6">2</text>
<text x="182" y="75.6">N.A</text>
<text x="11.1" y="81.6">6</text>
<text x="23.7" y="81.6">87832-0613</text>
<text x="52.7" y="81.6">87832-0617</text>
<text x="82.7" y="81.6">87832-0615</text>
<text x="146" y="81.6">1</text>
<text x="165" y="81.6">3</text>
<text x="182" y="81.6">N.A</text>
<text x="23.7" y="87.6">87832-0624</text>
<text x="52.7" y="87.6">87832-0626</text>
<text x="82.7" y="87.6">87832-0628</text>
<text x="146" y="87.6">1</text>
<text x="165" y="87.6">2</text>
<text x="23.7" y="93.6">87832-0625</text>
<text x="52.7" y="93.6">87832-0627</text>
<text x="82.7" y="93.6">87832-0629</text>
<text x="146" y="93.6">1</text>
<text x="165" y="93.6">3</text>
<text x="182" y="90.6">N.A</text>
<text x="23.7" y="99.6">87832-0610</text>
<text x="52.7" y="99.6">87832-0608</text>
<text x="82.7" y="99.6">87832-0606</text>
<text x="146" y="99.6">1</text>
<text x="165" y="99.6">2</text>
<text x="23.7" y="105.6">87832-0611</text>
<text x="52.7" y="105.6">87832-0609</text>
<text x="82.7" y="105.6">87832-0607</text>
<text x="146" y="105.6">1</text>
<text x="165" y="105.6">3</text>
<text x="182" y="102.6">N.A</text>
<text x="23.7" y="111.6">87832-0604</text>
<text x="59.1" y="111.6">N.A</text>
<text x="89.1" y="111.6">N.A</text>
<text x="144.1" y="111.6">N.A</text>
<text x="165" y="111.6">2</text>
<text x="182" y="111.6">N.A</text>
<text x="15" y="236.4">PLATING OPTIONS:</text>
<text x="13" y="240.8">1 - 0.05-0.13µm/2-5µin GOLD IN CONTACT AREA AND</text>
<text x="17.9" y="245.2">1.88µm/75µin MIN. MATTE TIN IN SOLDER TAIL AREA OVER</text>
<text x="17.9" y="249.7">1.27µm/50µin MIN. NICKEL OVERALL.</text>
<text x="13" y="254.1">2 - 0.38µm/15µin MIN. GOLD IN CONTACT AREA AND</text>
<text x="17.9" y="258.5">1.88µm/75µin MIN. MATTE TIN IN SOLDER TAIL AREA OVER</text>
<text x="17.9" y="263">1.27µm/50µin MIN. NICKEL OVERALL.</text>
<text x="13" y="267.4">3 - 0.76µm/30µin MIN. GOLD IN CONTACT AREA AND</text>
<text x="17.9" y="271.9">1.88µm/75µin MIN. MATTE TIN IN SOLDER TAIL AREA OVER</text>
<text x="13" y="280.7">4 - 2.50µm/100µin MIN. MATTE TIN OVER 1.25µm/50µin MIN. NICKEL OVERALL.</text>
<text x="17.9" y="276.3">1.27µm/50µin MIN. NICKEL OVERALL.</text>
</g>
<g font-size="3.4">
<text x="329.7" y="257.3">2MM PITCH, SMT VERTICAL SHROUDED HEADER</text>
<text x="361.4" y="252.9">MILLIGRID</text>
<text x="343.4" y="269.2">PRODUCT CUSTOMER DRAWING</text>
</g>
<g font-size="3.3">
<text x="287.1" y="239.5">MM</text>
<text x="310.1" y="239.5">NTS</text>
<text x="279.6" y="250.8">GMENARLY</text>
<text x="308.1" y="250.8">2015/05/22</text>
<text x="279.6" y="262.1">CGOH</text>
<text x="308.1" y="262.1">2015/09/21</text>
<text x="279.6" y="273.4">KHLIM</text>
<text x="308.1" y="273.4">2015/09/22</text>
<text x="328.4" y="280.9">87832</text>
<text x="351.5" y="281">SEE TABLE</text>
<text x="335.7" y="290.8">SD-87832-0001</text>
<text x="371.2" y="290.8">PSD</text>
<text x="383.2" y="290.8">001</text>
</g>
<g font-size="3.1">
<text x="402" y="60.6">±</text>
<text x="402" y="78.6">±</text>
<text x="402" y="90.6">±</text>
<text x="402" y="102.6">±</text>
<text x="402" y="111.6">±</text>
</g>
<g font-size="2.8">
<text x="7.8" y="291">RELEASE STATUS</text>
<text x="37.4" y="291">P1</text>
<text x="45" y="291">RELEASE DATE</text>
<text x="70.1" y="291">2024/05/24</text>
<text x="88.7" y="291">12:12:41</text>
</g>
<g font-size="2.6">
<text x="225.5" y="229.8">THIS DRAWING CONTAINS INFORMATION THAT IS PROPRIETARY TO MOLEX ELECTRONIC TECHNOLOGIES, LLC AND SHOULD NOT BE USED WITHOUT WRITTEN PERMISSION</text>
<text x="236" y="244.6" transform="rotate(-90 236 244.6)">2024/05/23</text>
<text x="239.8" y="244.6" transform="rotate(-90 239.8 244.6)">2024/05/24</text>
<text x="243.6" y="244.6" transform="rotate(-90 243.6 244.6)">2024/05/24</text>
<text x="243.6" y="274.1" transform="rotate(-90 243.6 274.1)">MRAMAKRISHNA</text>
<text x="385.5" y="280.7">GENERAL MARKET</text>
<text x="232.3" y="284.6" transform="rotate(-90 232.3 284.6)">EC NO: 787294</text>
<text x="236" y="284.6" transform="rotate(-90 236 284.6)">DRWN: SUAIFR</text>
<text x="239.8" y="284.4" transform="rotate(-90 239.8 284.4)">CHK'D: SUAIFR</text>
<text x="243.5" y="284.1" transform="rotate(-90 243.5 284.1)">APPR:</text>
</g>
<g font-size="2.1">
<text x="261.2" y="245.4">MM</text>
<text x="270.6" y="245.4">INCH</text>
<text x="245.2" y="250.6">4 PLACES</text>
<text x="245.2" y="255.7">3 PLACES</text>
<text x="245.2" y="260.9">2 PLACES</text>
<text x="261.2" y="260.9">0.2</text>
<text x="245.2" y="266.1">1 PLACES</text>
<text x="245.2" y="271.3">0 PLACES</text>
<text x="250.2" y="277.2">ANGULAR TOL</text>
<text x="268.7" y="277.2">3.0</text>
</g>
<g font-size="2">
<text x="279.1" y="232.9">DIMENSION UNITS</text>
<text x="301.7" y="232.9">SCALE</text>
<text x="249.8" y="235.9">GENERAL TOLERANCES</text>
<text x="251.4" y="238.4">(UNLESS SPECIFIED)</text>
<text x="279.1" y="244.2">DRWN BY</text>
<text x="301.7" y="244.2">DATE</text>
<text x="258.4" y="250.6">±</text>
<text x="268.7" y="250.6">±</text>
<text x="258.4" y="255.7">±</text>
<text x="268.7" y="255.7">±</text>
<text x="279.1" y="256">CHK'D BY</text>
<text x="301.7" y="256">DATE</text>
<text x="258.4" y="260.9">±</text>
<text x="268.7" y="260.9">±</text>
<text x="258.4" y="266.1">±</text>
<text x="268.7" y="266.1">±</text>
<text x="279.1" y="266.8">APPR BY</text>
<text x="301.7" y="266.8">DATE</text>
<text x="258.4" y="271.3">±</text>
<text x="268.7" y="271.3">±</text>
<text x="326.2" y="273.9">SERIES</text>
<text x="340.3" y="273.9">MATERIAL NUMBER</text>
<text x="380.8" y="273.9">CUSTOMER</text>
<text x="279.1" y="278.1">DRAWING SIZE</text>
<text x="296.3" y="278.6">THIRD ANGLE PROJECTION</text>
<text x="248" y="284.1">DRAFT WHERE APPLICABLE</text>
<text x="254.6" y="286.6">MUST REMAIN</text>
<text x="326.2" y="286.6">DOCUMENT NUMBER</text>
<text x="369.5" y="286.6">DOC TYPE</text>
<text x="380.8" y="286.6">DOC PART</text>
<text x="392.2" y="286.6">SHEET NUMBER</text>
<text x="243.3" y="290.7" transform="rotate(-90 243.3 290.7)">REV</text>
<text x="251.5" y="289.1">WITHIN DIMENSIONS</text>
</g>
<text font-size="1.8" x="266.4" y="277.2">±</text>
<g font-size="1.1">
<text x="5" y="293.6">FORMAT: Met-lega-master-tb-prod-A3</text>
<text x="5" y="295">REVISION: C</text>
<text x="5" y="296.4">DATE: 2017/02/06</text>
</g>
</svg>
